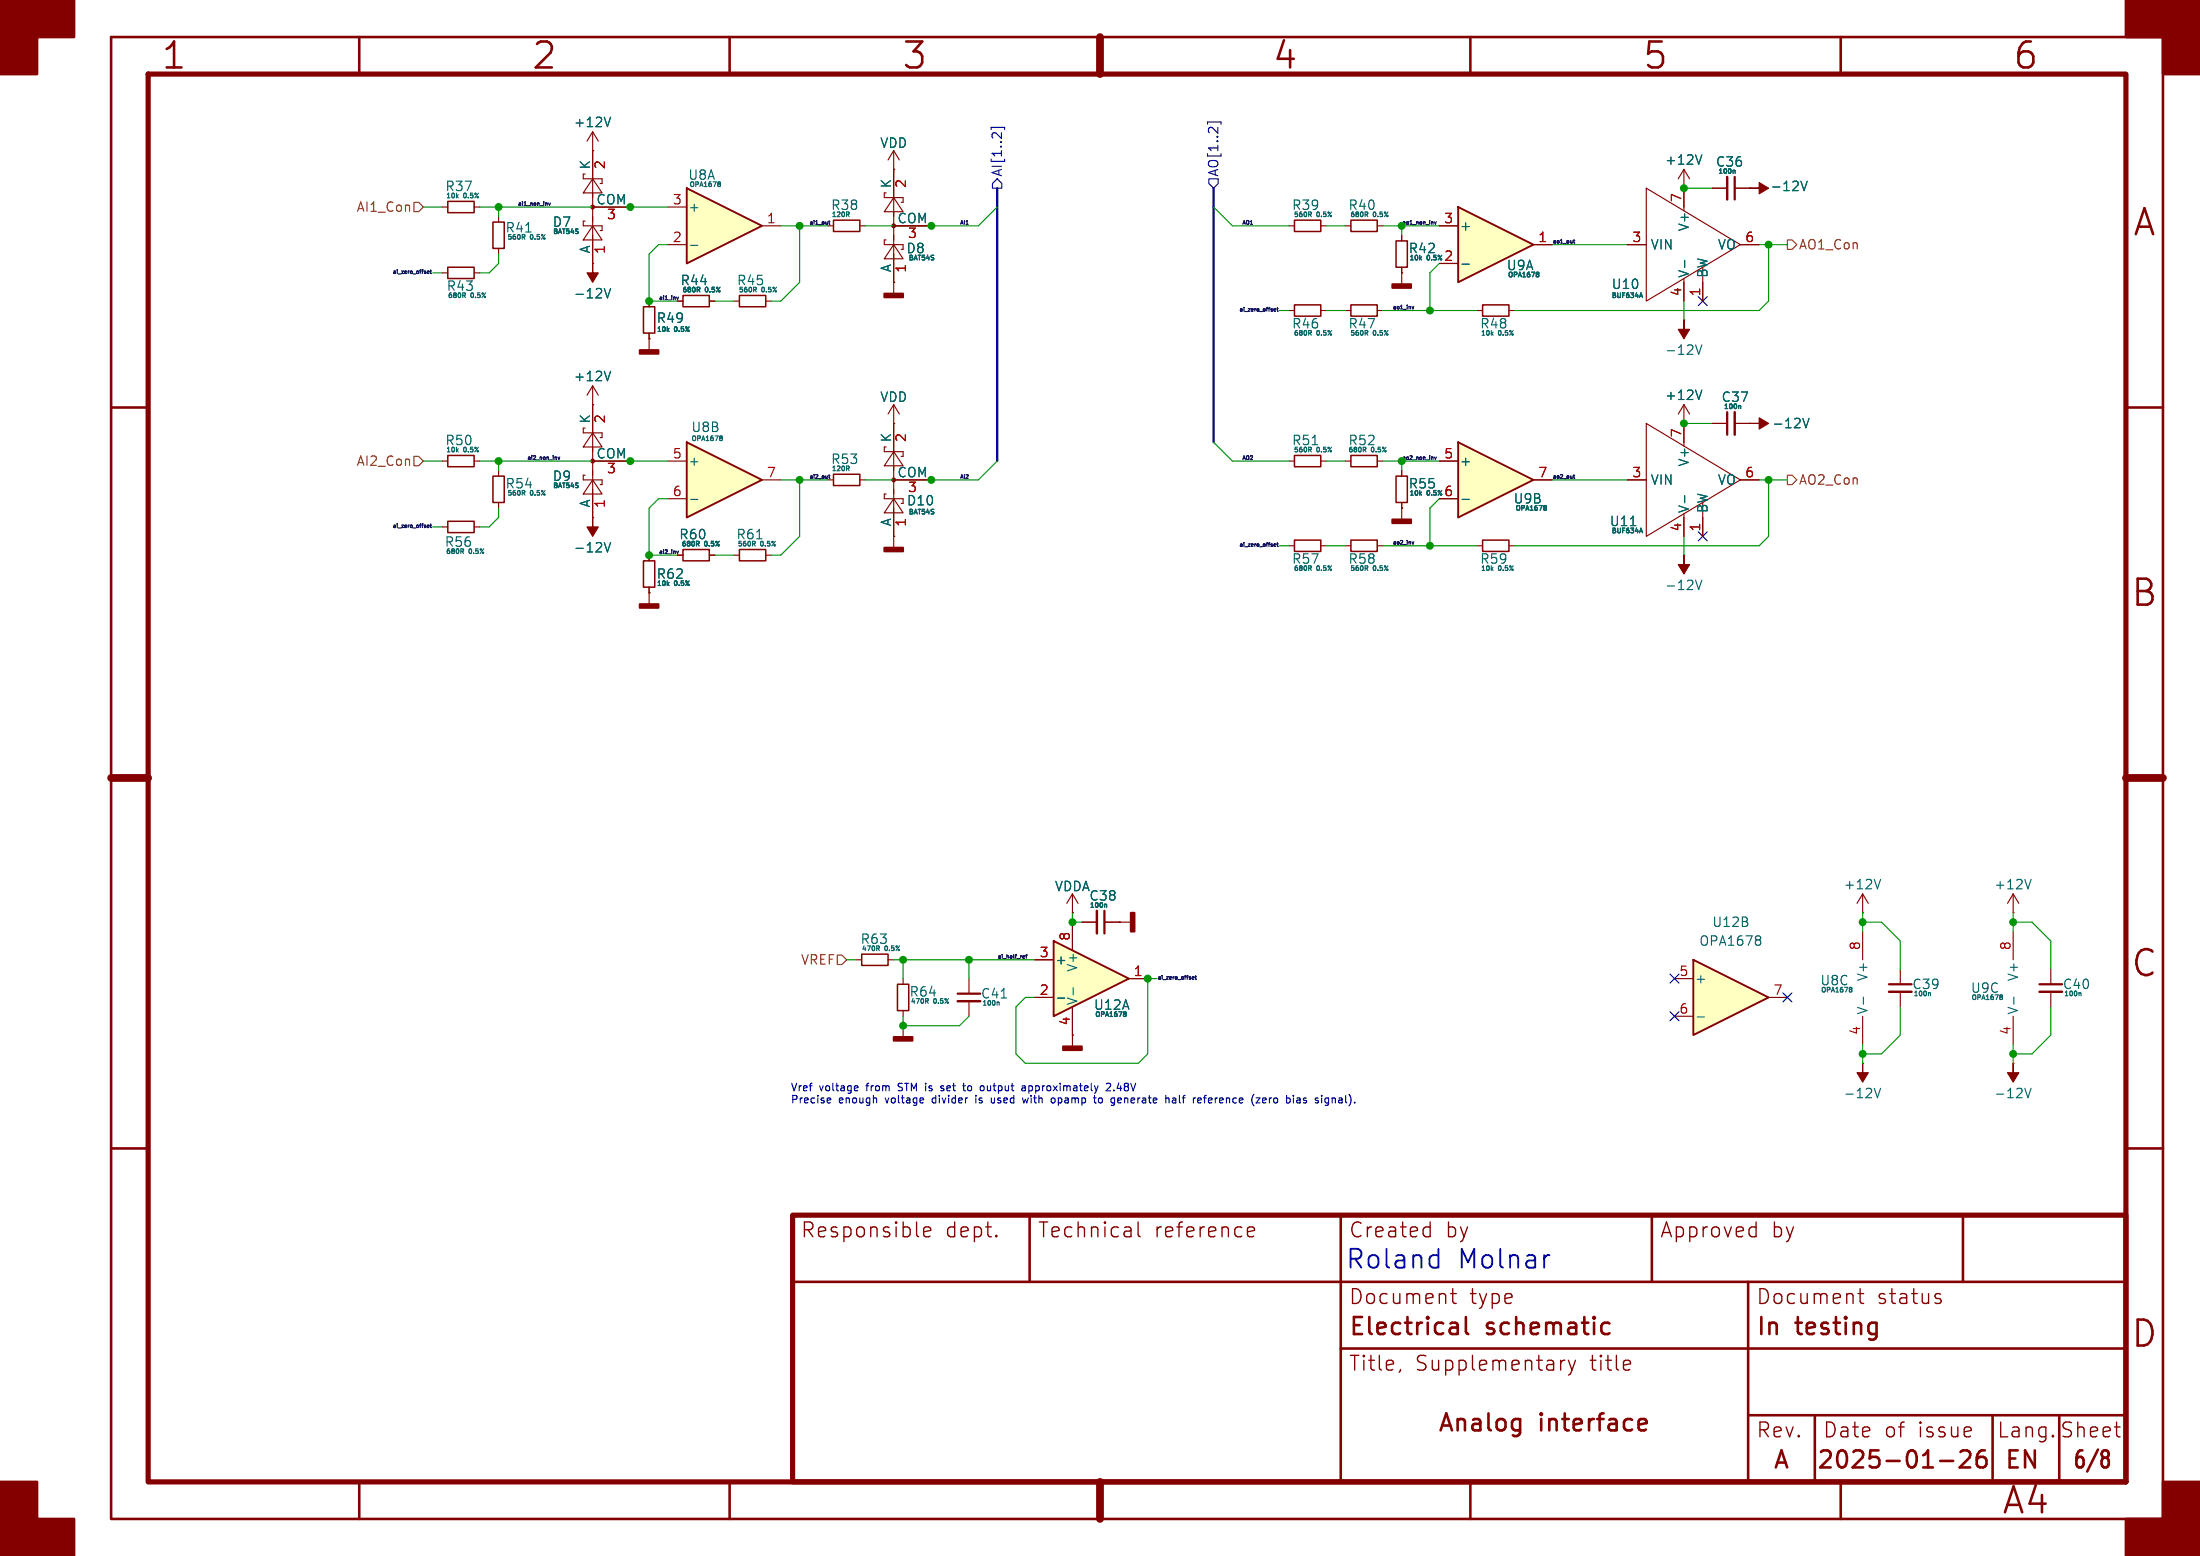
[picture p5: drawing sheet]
<svg xmlns="http://www.w3.org/2000/svg" width="297mm" height="210mm" viewBox="0 0 297 210" stroke-linecap="round" stroke-linejoin="round" font-family="sans-serif">
<g fill="none" stroke="#840000" stroke-width=".35">
<path d="M15 5h277v200h-277zM48.5 5v5M98.5 5v5M148.5 5v5M198.5 5v5M248.5 5v5M15 55h5M287 55h5M15 105h5M287 105h5M15 155h5M287 155h5"/>
<path d="M107 173h180M139 164v9M181 164v36M195.8 178.6l.2-.1h.5l.2 .1 .1 .2v1.3M195.8 179.9l.2 .2h.6l.2-.2M196.8 179.1l-1 .2M197.9 177.8v1.9l.1 .2 .2 .2M217.3 178.6l-.2-.1h-.5l-.2 .1-.2 .4v.6l.2 .3 .2 .2h.5l.2-.2M223 164v9M236 173v27M252.7 178.5h.4l.2 .1M253.3 179.9l-.2 .2h-.4"/>
<path d="M253.3 178.5v1.9l-.1 .2-.3 .2M265 164v9M181 182h106M204.6 191.5h.4l.2 .1M205.2 191.5v1.9l-.1 .2-.3 .2M205.2 192.9l-.2 .2h-.4M221.2 192.3l1.1-.2-.1-.5-.2-.1h-.5l-.2 .1-.1 .2v.9l.1 .2 .2 .2h.5l.2-.2M236 191h51M245 191v9M261.9 197.2h1.8M264.7 196l.3-.2h.5a.62 .62 0 0 1 .4 .9l-1.3 1.4h1.4M268 195.8a.91 .91 0 0 0-1.1 .9v.9l.2 .3 .2 .2h.4l.4-.3 .1-.2v-.5l-.2-.4-.3-.1h-.4l-.2 .1-.2 .4"/>
<path d="M269 191v9M278 191v9M283.9 196.6l.1 .1M284 195.8l-.1 .1M284 196.7h.4M284 196.7l-.1 .1M284.4 196.7l.1 .1a.81 .81 0 0 1-.1 1.3h-.4l-.1-.2M284.4 195.8l.1 .1a.53 .53 0 0 1-.1 .8M48.5 200v5M98.5 200v5M148.5 200v5M198.5 200v5"/>
<path d="M248.5 200v5"/>
</g>
<path d="M20 10h267v190h-267zM107 164h180v36h-180z" fill="none" stroke="#840000" stroke-width=".7"/>
<path d="M148.5 5v5M15 105h5M287 105h5M148.5 200v5" fill="none" stroke="#840000" stroke-width="1.1"/>
<g fill="#840000" stroke="#840000" stroke-width=".35">
<path d="M0 0h10v5h-5v5h-5z"/>
<path d="M0 200h5v5h5v5h-10z"/>
<path d="M287 0h10v10h-5v-5h-5z"/>
<path d="M292 200h5v10h-10v-5h5z"/>
</g>
<g fill="none" stroke="#840000" stroke-width=".18">
<path d="M124.7 166.3l.9-.2-.1-.4-.5-.1-.3 .3v.7l.1 .2 .2 .1 .5-.1M134.5 166.7l.1 .1-.1 .1M134.5 166.7l-.1 .1 .1 .1M134.5 166.7v.2M153.6 164.9v1.7l.3 .3M168.4 166.3l1-.2-.1-.4-.6-.1-.3 .3v.7l.1 .2 .2 .1 .6-.1M192.5 165.6l.6 .1M193.1 166.8l-.6 .1M193.1 164.9v2M195.8 174.6h.8M196.1 173.9v1.7l.1 .2 .4 .1M236.5 165.6l.6 .1"/>
<path d="M237.1 166.8l-.6 .1M237.1 164.9v2M250.8 174.6h.8M251.1 173.9v1.7l.1 .2 .4 .1M261.5 174.6l.5 .1M261.5 175.3l.5 .1 .1 .2-.3 .3h-.4M189.1 184.8l-.2 .4M210.7 183.6v1.3M211.3 183.6a.51 .51 0 0 0-.6 .4M211.7 183.6l.5 1.3M212.2 184.9l-.2 .5-.3 .2M212.7 183.6l-.5 1.3"/>
<path d="M219.8 183.6l.2 .1 .1 .4-.9 .2M220 184.8l-.2 .1M285.5 192.6h.7M286 193.9h.2"/>
</g>
<path d="M200.2 41.1h3.5v1.6h-3.5z" fill="none" stroke="#840000" stroke-width=".2"/>
<g fill="none" stroke="#840000" stroke-width=".15">
<path d="M119.6 26h-.2v.7h2.5v.6h-.2M119.6 32.4h-.2v.6h2.5M120.6 33l1.3 1.9h-2.5zM120.6 26.7l1.3 1.9h-2.5zM120.6 38.1h.1M120.6 22.9h.1M120.6 20.3v19.3M120.6 30.5h5.1M120.6 20.3l-.7 1.3M120.6 20.3l.8 1.3M121.7 33.7h.2M120.6 57.2h.1"/>
<path d="M120.6 54.6v2.6M120.6 54.6l-.7 1.3M120.6 54.6l.8 1.3M199.4 41.9h.8M203.7 41.9h.8M144.8 123.2h.1M144.8 120.7l-.8 1.2M144.8 120.7l.7 1.2M144.8 120.7v2.5"/>
</g>
<path d="M201.4 45l.2 .2" fill="none" stroke="#006464" stroke-width=".15"/>
<circle cx="120.6" cy="30.5" r=".25" fill="#840000" stroke="#840000" stroke-width=".15"/>
<path d="M119.4 39.6h2.5v.5h-2.5z" fill="#840000" stroke="#840000" stroke-width=".25"/>
<path d="M196.8 27.9l10.2 5.1-10.2 5.1z" fill="#ffffc2"/>
<path d="M196.8 27.9l10.2 5.1-10.2 5.1z" fill="none" stroke="#840000" stroke-width=".25"/>
<path d="M194.3 30.5h2.5M194.3 35.6h2.5M207 33h2.5M91.4 40.6h.8M95.8 40.6h.7M91.4 74.9h.8M95.8 74.9h.7M121.9 132.1v.7M121.9 136.4v.8M144.8 139.7h.1M144.8 139.7v1.5" fill="none" stroke="#840000" stroke-width=".15"/>
<path d="M94.3 39.1l.2 .3M197.4 35.7h.9M207.5 36.7l.3 .2-.2 .1M207.5 37h.1M207.6 37l.2 .2-.3 .2M94.2 73.4l.2 .3M125.1 135.1l.2 .3" fill="none" stroke="#006464" stroke-width=".15"/>
<path d="M92.2 39.9h3.6v1.5h-3.6zM92.2 74.2h3.6v1.5h-3.6zM121.2 132.8h1.5v3.6h-1.5z" fill="none" stroke="#840000" stroke-width=".2"/>
<path d="M143.5 141.2h2.5v.5h-2.5z" fill="#840000" stroke="#840000" stroke-width=".25"/>
<path d="M92.7 25.4l10.2 5.1-10.2 5.1z" fill="#ffffc2"/>
<path d="M92.7 25.4l10.2 5.1-10.2 5.1z" fill="none" stroke="#840000" stroke-width=".25"/>
<g fill="none" stroke="#840000" stroke-width=".15">
<path d="M59.7 27.9h.8M59.7 36.8h.8M64 27.9h.8M64 36.8h.8M67.3 29.2v.8M67.3 33.5v.8M90.2 27.9h2.5M90.2 33h2.5M102.9 30.5h2.5M99.1 40.6h.7M103.4 40.6h.7M115.6 129.5h.7"/>
<path d="M119.9 129.5h.7M144.8 124.5v3.8M144.8 135.9v3.8"/>
</g>
<path d="M61.7 26.5l.2 .2M62.6 39.9l.2 .3M70.7 32l.2 .3M71 31.3h.7M93.2 33.1h1M97 24.5l.3 .2-.2 .1M97 24.8h.1M97.1 24.8l.2 .3-.3 .1M101.9 39.1l.2 .3M118.5 128l.2 .3M144.9 133.3v1" fill="none" stroke="#006464" stroke-width=".15"/>
<path d="M60.5 27.2h3.5v1.5h-3.5zM60.5 36.1h3.5v1.5h-3.5zM66.5 30h1.6v3.5h-1.6zM99.8 39.9h3.6v1.5h-3.6zM116.3 128.8h3.6v1.5h-3.6z" fill="none" stroke="#840000" stroke-width=".2"/>
<path d="M142.2 127l10.2 5.1-10.2 5.1z" fill="#ffffc2"/>
<path d="M142.2 127l10.2 5.1-10.2 5.1z" fill="none" stroke="#840000" stroke-width=".25"/>
<g fill="none" stroke="#840000" stroke-width=".15">
<path d="M80 17.8v17.8M80 17.8l-.8 1.3M80 17.8l.8 1.3M79 29.8h-.3v.7h2.6v.6h-.3M79 23.5h-.3v.6h2.6v.7h-.3M80 30.5l1.3 1.9h-2.6zM80 24.1l1.3 1.9h-2.6zM80 20.3h.1M80 35.6h.1M80 27.9h5.1M111.8 30.5h.7M116.1 30.5h.7"/>
<path d="M174 30.5h.8M178.3 30.5h.8M181.6 30.5h.8M185.9 30.5h.8M189.2 36.8h.1M189.2 31.8v.7M189.2 36.1v2.3M79 57.8h-.3v.6h2.6v.7h-.3M80 58.4l1.3 1.9h-2.6zM80 54.6h.1M80 52.1v17.8M80 52.1l-.8 1.2"/>
<path d="M80 52.1l.8 1.2M174 41.9h.8M178.3 41.9h.8M181.6 41.9h.8M185.9 41.9h.8M222.2 57.2l12.7 7.6-12.7 7.6zM227.3 57.2v3M67.3 63.5v.8M67.3 67.8v.8M79 64.1h-.3v.7h2.6v.6h-.3M80 64.8l1.3 1.9h-2.6zM80 69.9h.1"/>
<path d="M80 62.2h5.1M87.6 74.9v.8M87.6 79.2v.8M174 73.7h.8M174 62.2h.8M178.3 73.7h.8M178.3 62.2h.8M181.6 73.7h.8M181.6 62.2h.8M185.9 73.7h.8M185.9 62.2h.8M189.2 68.6h.1"/>
<path d="M189.2 63.5v.8M189.2 67.8v2.3M199.4 73.7h.8M203.7 73.7h.8M219.7 64.8h2.5M227.3 74.9h.1M227.3 69.9v2.5M229.9 67.8v4.6M234.9 64.8h2.6M121.9 138.4h.1M121.9 138.4v1.6M130.8 132.1v2"/>
<path d="M130.8 135.1v2.1M139.7 129.5h2.5M139.7 134.6h2.5M146 124.5h2.1M149.1 124.5h3.6M151.1 124.5h.1M152.4 132.1h2.5M251.5 123.2h.1M251.5 120.7l-.8 1.2M251.5 120.7l.7 1.2M251.5 120.7v2.5M256.5 130.8v2"/>
<path d="M256.5 133.9v2M271.8 123.2h.1M271.8 120.7l-.8 1.2M271.8 120.7l.7 1.2M271.8 120.7v2.5M271.8 125.7v3.8M271.8 137.2v3.8M276.9 130.8v2M276.9 133.9v2M251.5 143.5h.1M271.8 143.5h.1"/>
</g>
<g fill="none" stroke="#006464" stroke-width=".15">
<path d="M82.4 15.8l-.4 1.3M81.6 38.9l.4 1.3 .4-1.3M114.4 28.9l.2 .3M176.8 28.9l.2 .3M184.4 28.9l.3 .3M191.7 34.8l.2 .3M82.4 50.1l-.4 1.3M176.8 44.9l.2 .3M184.4 44.9l.3 .3M70.7 66.5l.2 .3M81.6 73.2l.4 1.3 .4-1.3M90.1 78.8l.2 .2"/>
<path d="M176.8 60.7l.2 .3M176.8 76.7l.2 .3M177.2 60h.7M184.2 60.7l.2 .3M184.4 76.7l.3 .3M191.7 66.6l.2 .2M201.4 76.8l.2 .2M220.1 70.9h.7M221.4 71.7h.3M221.5 71.3l.3 .6M227.4 66.9v1M228.9 78.3l.4 1.3 .4-1.3"/>
<path d="M253.9 118.7l-.4 1.3M274.2 118.7l-.4 1.3M134.9 135.3v.4M135.2 134.7h.7M142.8 134.7h.9M149.4 122.1v.4M152 137.1l-.2 .1M260.6 134.1v.3M270.1 134.3l.2 .1-.1 .1M270.1 134.5h.1M270.2 134.5l.1 .3-.2 .1M271.9 134.6v.9"/>
<path d="M280.9 134.1v.3M253 146.9l.5 1.3 .4-1.3M273.4 146.9l.4 1.3 .4-1.3"/>
</g>
<g fill="#840000" stroke="#840000" stroke-width=".15">
<path d="M80 35.6v1.2h.8l-.8 1.3-.8-1.3h.8z"/>
<path d="M251.5 143.5v1.3h.7l-.7 1.3-.8-1.3h.8z"/>
<path d="M80 69.9v1.2h.8l-.8 1.3-.8-1.3h.8z"/>
<path d="M271.8 143.5v1.3h.7l-.7 1.3-.8-1.3h.8z"/>
<path d="M227.3 74.9v1.3h.8l-.8 1.3-.7-1.3h.7z"/>
<circle cx="80" cy="27.9" r=".25"/>
<circle cx="80" cy="62.2" r=".25"/>
</g>
<g fill="#840000" stroke="#840000" stroke-width=".25">
<path d="M152.7 123.2h.5v2.5h-.5z"/>
<path d="M188 38.4h2.5v.5h-2.5z"/>
<path d="M188 70.1h2.5v.5h-2.5z"/>
<path d="M120.6 140h2.6v.5h-2.6z"/>
</g>
<path d="M129.3 134.1h3M149.1 122.9v3.1M255 132.8h3.1M275.3 132.8h3.1" fill="none" stroke="#840000" stroke-width=".3"/>
<path d="M129.3 135.1h3M148.1 122.9v3.1M255 133.9h3.1M275.3 133.9h3.1" fill="none" stroke="#840000" stroke-width=".33"/>
<g fill="none" stroke="#840000" stroke-width=".2">
<path d="M112.5 29.7h3.6v1.5h-3.6zM174.8 29.7h3.5v1.5h-3.5zM182.4 29.7h3.5v1.5h-3.5zM188.5 32.5h1.5v3.6h-1.5zM174.8 41.1h3.5v1.6h-3.5zM182.4 41.1h3.5v1.6h-3.5zM66.5 64.3h1.6v3.5h-1.6zM86.9 75.7h1.5v3.5h-1.5zM174.8 61.5h3.5v1.5h-3.5zM174.8 72.9h3.5v1.5h-3.5zM182.4 72.9h3.5v1.5h-3.5zM182.4 61.5h3.5v1.5h-3.5z"/>
<path d="M188.5 64.3h1.5v3.5h-1.5zM200.2 72.9h3.5v1.5h-3.5z"/>
</g>
<path d="M196.8 59.7l10.2 5.1-10.2 5.1z" fill="#ffffc2"/>
<path d="M196.8 59.7l10.2 5.1-10.2 5.1z" fill="none" stroke="#840000" stroke-width=".25"/>
<g fill="none" stroke="#840000" stroke-width=".15">
<path d="M120.6 57.2v15.2M227.3 57.2h.1M227.3 54.6l-.7 1.3M227.3 54.6l.8 1.3M227.3 54.6v2.6M231.1 57.2h2.1M234.2 57.2h2M236.2 57.2h.1M111.8 64.8h.7M116.1 64.8h.7M119.6 66.7h-.2v.6h2.5M119.6 60.3h-.2v.7h2.5v.6h-.2"/>
<path d="M120.6 67.3l1.3 1.9h-2.5zM120.6 61l1.3 1.9h-2.5zM120.6 64.8h5.1M121.7 67.9h.2M194.3 62.2h2.5M194.3 67.3h2.5M207 64.8h2.5M87.6 80h.1M87.6 80v1.5"/>
</g>
<path d="M229.7 52.6l-.4 1.3M235 54.8v.3M243.4 56.5l.4 1.2 .4-1.2M114.4 63.2l.2 .3M197.4 67.4h.9M208.5 68.2l.3 .2-.2 .1M208.5 68.5h.1M208.6 68.5l.2 .2-.3 .2" fill="none" stroke="#006464" stroke-width=".15"/>
<path d="M86.4 81.5h2.5v.5h-2.5z" fill="#840000" stroke="#840000" stroke-width=".25"/>
<g fill="#840000" stroke="#840000" stroke-width=".15">
<path d="M236.2 57.2h1.3v-.8l1.3 .8-1.3 .7v-.7z"/>
<circle cx="120.6" cy="64.8" r=".25"/>
</g>
<path d="M233.2 55.6v3.1" fill="none" stroke="#840000" stroke-width=".3"/>
<path d="M234.2 55.6v3.1" fill="none" stroke="#840000" stroke-width=".33"/>
<path d="M112.5 64h3.6v1.5h-3.6z" fill="none" stroke="#840000" stroke-width=".2"/>
<path d="M228.6 129.5l10.2 5.1-10.2 5.1z" fill="#ffffc2"/>
<path d="M228.6 129.5l10.2 5.1-10.2 5.1z" fill="none" stroke="#840000" stroke-width=".25"/>
<path d="M120.6 72.4h.1M120.6 72.4v1.5M226.1 132.1h2.5M226.1 137.2h2.5M238.8 134.6h2.5M251.5 125.7v3.8M251.5 137.2v3.8" fill="none" stroke="#840000" stroke-width=".15"/>
<path d="M229.1 137.3h1M237.5 126.3l.2 .3-.2 .3 .2 .2v.2l-.2 .3M249.8 133.3l.2 .1-.1 .1M249.8 133.5h.1M249.9 133.5l.1 .3-.2 .1M251.6 134.6v.9" fill="none" stroke="#006464" stroke-width=".15"/>
<path d="M119.4 73.9h2.5v.5h-2.5z" fill="#840000" stroke="#840000" stroke-width=".25"/>
<path d="M92.7 59.7l10.2 5.1-10.2 5.1z" fill="#ffffc2"/>
<path d="M92.7 59.7l10.2 5.1-10.2 5.1z" fill="none" stroke="#840000" stroke-width=".25"/>
<g fill="none" stroke="#840000" stroke-width=".15">
<path d="M80 35.6h.1M80 20.3h.1M80 20.3v3.8M80 31.8v3.8M80 27.9h5.1M120.6 22.9h.1M120.6 38.1h.1M120.6 30.5h5.1M120.6 22.9v3.8M120.6 34.3v3.8M189.2 36.8h.1M189.2 31.8v.7"/>
<path d="M189.2 36.1v.7M194.3 30.5h2.5M194.3 35.6h2.5M207 33h2.5M219.7 33h2.5M222.2 25.4l12.7 7.6-12.7 7.6zM227.3 25.4h.1M227.3 22.9v5.5M227.3 38.1v2.5M227.3 22.9l-.7 1.2M227.3 22.9l.8 1.2M229.9 36.1v4.5"/>
<path d="M231.1 25.4h2.1M234.2 25.4h2M234.9 33h2.6M236.2 25.4h.1M80 54.6h.1M80 54.6v3.8M87.6 45.7h.1M87.6 40.6v.8M87.6 45v2.2M91.4 40.6h.8M95.8 40.6h.7M120.6 57.2h.1"/>
<path d="M120.6 57.2v3.8M227.3 43.2h.1M227.3 57.2h.1M227.3 57.2v2.5M231.1 57.2h2.1M234.2 57.2h2M236.2 57.2h.1M59.7 62.2h.8M59.7 71.1h.8M64 62.2h.8M64 71.1h.8M80 69.9h.1"/>
<path d="M80 62.2h5.1M80 66v3.9M87.6 74.9v.8M87.6 79.2v.8M90.2 62.2h2.5M90.2 67.3h2.5M91.4 74.9h.8M95.8 74.9h.7M99.1 74.9h.7M102.9 64.8h2.5M103.4 74.9h.7M120.6 72.4h.1"/>
<path d="M120.6 64.8h5.1M120.6 68.6v3.8M189.2 68.6h.1M189.2 63.5v.8M189.2 67.8v.8M194.3 62.2h2.5M194.3 67.3h2.5M207 64.8h2.5M219.7 64.8h2.5M227.3 69.9v2.5M229.9 69.9v2.5M234.9 64.8h2.6"/>
<path d="M87.6 80h.1M139.7 129.5h2.5M139.7 134.6h2.5M144.8 123.2h.1M144.8 139.7h.1M144.8 124.5v3.8M144.8 135.9v3.8M146 124.5h2.1M149.1 124.5h2M151.1 124.5h.1M152.4 132.1h2.5"/>
</g>
<g fill="none" stroke="#006464" stroke-width=".15">
<path d="M82.4 15.8l-.4 1.3M81.6 38.9l.4 1.3 .4-1.3M94.3 39.1l.2 .3M191.7 34.8l.2 .3M197.4 35.7h.9M207.5 36.7l.3 .2-.2 .1M207.5 37h.1M207.6 37l.2 .2-.3 .2M221.4 40h.3M221.5 39.5l.3 .7M227.4 35.1v1M229.7 20.9l-.4 1.3"/>
<path d="M234.2 23.1v.3M243.1 24.5l.4 1.2 .5-1.2M82.4 50.1l-.4 1.3M90.1 44.5l.2 .2M90.3 44.3l-.2 .3M97.3 58.8l.2 .2-.1 .1M97.3 59.1h.1M97.4 59.1l.1 .2-.2 .2M228.9 46.6l.4 1.2 .4-1.2M229.7 52.6l-.4 1.3M235 54.8v.3M243.4 56.5l.4 1.2 .4-1.2"/>
<path d="M61.7 60.7l.2 .3M62.4 74.4l.2 .3M81.6 73.2l.4 1.3 .4-1.3M90.1 78.8l.2 .2M93.2 67.4h1M94.2 73.4l.2 .3M101.7 73.4l.3 .3M102.1 72.7h.8M191.7 66.6l.2 .2M197.4 67.4h.9M208.5 68.2l.3 .2-.2 .1M208.5 68.5h.1"/>
<path d="M208.6 68.5l.2 .2-.3 .2M220.1 70.9h.7M221.4 71.7h.3M221.5 71.3l.3 .6M227.4 66.9v1M142.8 134.7h.9M144.9 133.3v1M149.4 122.1v.4M152 137.1l-.2 .1"/>
</g>
<path d="M86.9 41.4h1.5v3.6h-1.5zM60.5 70.4h3.5v1.5h-3.5zM60.5 61.5h3.5v1.5h-3.5zM99.8 74.2h3.6v1.5h-3.6z" fill="none" stroke="#840000" stroke-width=".2"/>
<g fill="#840000" stroke="#840000" stroke-width=".15">
<path d="M227.3 43.2v1.3h.8l-.8 1.2-.7-1.2h.7z"/>
<path d="M236.2 25.4h1.3v-.8l1.3 .8-1.3 .8v-.8z"/>
</g>
<path d="M234.2 23.9v3" fill="none" stroke="#840000" stroke-width=".3"/>
<path d="M233.2 23.9v3" fill="none" stroke="#840000" stroke-width=".33"/>
<path d="M86.4 47.2h2.5v.6h-2.5z" fill="#840000" stroke="#840000" stroke-width=".25"/>
<g fill="none" stroke="#000084" stroke-width=".15">
<path d="M133.8 17.5v-.3h1.8v.3M163 16.8v-.3h1.8v.3M134.6 24.1l.7 .7v.6h-1.3v-.6zM163.2 24.1h1.3v.7l-.7 .6-.6-.6zM229.3 40l1.2 1.2M230.5 40l-1.2 1.2M229.3 71.8l1.2 1.2M230.5 71.8l-1.2 1.2M225.5 131.5l1.2 1.2M225.5 136.6l1.2 1.2M226.7 131.5l-1.2 1.2M226.7 136.6l-1.2 1.2"/>
<path d="M240.7 134l1.2 1.2M241.9 134l-1.2 1.2"/>
</g>
<path d="M55.9 27.3h.6l.6 .6-.6 .7h-.6zM241.3 32.4h.6l.7 .6-.7 .7h-.6zM55.9 61.6h.6l.6 .6-.6 .7h-.6zM241.3 64.1h.6l.7 .7-.7 .6h-.6zM113 128.9h.7l.6 .6-.6 .7h-.7z" fill="none" stroke="#725600" stroke-width=".15"/>
<g fill="none" stroke="#0f0f0f" stroke-width=".15">
<path d="M53.6 36.4v.1M53.6 36.4h.1M56.8 36.4h-.1M57.1 36.4h-.1M57.4 36.7l.1 .1-.1 .1M57.4 36.6h.1M57.7 36.7h.2v-.1l-.2 .1v.2h.2M58.1 36.6h.2M58.2 36.4v.4l.1 .1M74.1 27.4l.1 .3 .1-.3M111.9 29.9h.2M111.9 29.8v.4l.2 .1"/>
<path d="M193.7 29.9l.1 .4 .1-.4M212.4 32.5h.2M212.5 32.3v.4l.1 .1M91.3 40.1l.2 .3 .1-.3M167.9 41.5h.1M171.1 41.5h-.1M171.4 41.5h-.1M171.7 41.8l.1 .1-.1 .1M171.7 41.7h.1M172 41.8h.2v-.1h-.2v.3h.2M172.4 41.7h.2M172.5 41.5v.4l.1 .1"/>
<path d="M190.6 41.4l.1 .3 .2-.3M53.6 70.7h.1M56.8 70.7h-.1M57.1 70.7h-.1M57.4 71l.1 .1-.1 .1M57.4 70.9h.1M57.7 71h.2v-.1h-.2v.3h.2M58.1 70.9h.2M58.2 70.7v.4l.1 .1M75.3 61.7l.2 .3 .1-.3M91.3 74.4l.2 .3 .1-.3M111.9 64.2h.2"/>
<path d="M111.9 64.1v.4l.2 .1M167.9 73.3h.1M171.1 73.2l-.1 .1M171.4 73.2l-.1 .1M171.7 73.6l.1 .1h-.1M171.7 73.4h.1M172 73.6l.2-.1v-.1l-.2 .1v.2h.2M172.4 73.4h.2M172.5 73.2v.5h.1M190.6 73.1l.1 .4 .2-.4M193.7 61.7l.1 .3 .1-.3M212.4 64.2h.2"/>
<path d="M212.5 64.1v.4l.1 .1M138.2 129l.1 .1-.2 .1M138.3 129.3h-.1M138.5 129h.2M138.7 128.8l-.2 .1v.4M156.9 131.7h.1M160.1 131.7h-.1M160.4 131.7h-.1M161 132l.2-.1h-.2v.2h.2M161.3 131.8h.2M161.4 131.7v.4l.1 .1"/>
</g>
<path d="M134.6 25.4v36.8M163.8 25.4v34.3" fill="none" stroke="#000084" stroke-width=".3"/>
<g fill="none" stroke="#009600" stroke-width=".15">
<path d="M57.1 27.9h2.6M58.4 36.8h1.3M64.8 27.9h25.4M67.3 27.9v1.3M67.3 34.3v1.3l-1.3 1.2h-1.2M90.2 33h-1.3l-1.3 1.3v6.3h3.8M105.4 30.5h6.4M107.9 30.5v7.6l-2.5 2.5h-1.3M134.6 27.9l-2.5 2.6h-15.3M163.8 27.9l2.6 2.6h7.6M179.1 30.5h2.5M186.7 30.5h7.6"/>
<path d="M189.2 30.5v1.3M194.3 35.6l-1.3 1.2v5.1M209.5 33h10.2M227.3 25.4h3.8M237.5 33h3.8M238.8 33v7.6l-1.3 1.3h-33M96.5 40.6h2.6M163.8 59.7l2.6 2.5h7.6M172.7 41.9h1.3M179.1 41.9h2.5M186.7 41.9h12.7M227.3 40.6v2.6"/>
<path d="M227.3 57.2h3.8M57.1 62.2h2.6M58.4 71.1h1.3M64.8 62.2h25.4M67.3 68.6v1.3l-1.3 1.2h-1.2M67.3 62.2v1.3M90.2 67.3h-1.3l-1.3 1.3v6.3h3.8M96.5 74.9h2.6M105.4 64.8h6.4M107.9 64.8v7.6l-2.5 2.5h-1.3M134.6 62.2l-2.5 2.6h-15.3M172.7 73.7h1.3"/>
<path d="M179.1 62.2h2.5M179.1 73.7h2.5M186.7 62.2h7.6M186.7 73.7h12.7M189.2 62.2v1.3M194.3 67.3l-1.3 1.3v5.1M209.5 64.8h10.2M227.3 72.4v2.5M237.5 64.8h3.8M238.8 64.8v7.6l-1.3 1.3h-33M114.3 129.5h1.3M120.6 129.5h19.1"/>
<path d="M121.9 137.2v1.2h7.6l1.3-1.2M121.9 129.5v2.6M130.8 129.5v2.6M144.8 123.2v1.3h1.2M156.2 132.1h-1.3v10.1l-1.2 1.3h-15.3l-1.2-1.3v-6.3l1.2-1.3h1.3M251.5 123.2v2.5M251.5 124.5h2.5l2.5 2.5v3.8M256.5 135.9v3.8l-2.5 2.5h-2.5M271.8 123.2v2.5M271.8 124.5h2.5l2.6 2.5v3.8M276.9 135.9v3.8l-2.6 2.5h-2.5M251.5 141v2.5"/>
<path d="M271.8 141v2.5"/>
</g>
<g fill="none" stroke="#0000c2" stroke-width=".15">
<path d="M112.1 148.8l-.3 .1M112.1 148.2l.1 .2-.5 .1M115.5 146.5l.3 .1v.2l-.5 .1M115.8 147.2h-.3M121.2 147.2h.2M121.3 146.3v.3M125.9 148.3v.5M127.1 146.8l.3 .2v.2h-.3M127.1 146.6h.3M130 146.5h.3M130.2 147.2h.1M130.8 146.5l-.2 .2v.3l.2 .2"/>
<path d="M131.7 148.2v.7M133.3 146.5v.6l.1 .1M134.3 148.8l-.2 .1-.2-.1M134.3 148.2v.7M138.1 146.5h.2l.1 .2v.5M138.4 147.2h-.3M138.4 146.8h-.3M138.8 148.2l-.2 .7-.2-.5-.2 .5M138.9 147.2h.4M138.9 146.6h.4M138.9 146.5v1.1M142.4 148.3v.5l-.3 .1"/>
<path d="M142.9 148.2v1M142.9 148.8l.1 .1M147.8 147.8v.9M148.3 148.3v.4l.2 .2 .3-.1v-.5M149.4 146.3l.3-.1 .2 .3-.6 .7h.6M150.4 147.1v.1M151 148.2h.3l.1 .2-.5 .1M151 146.2l-.2 .7h.6M151.3 148.8l-.3 .1M158.3 148.2h.4v.7M158.7 148.4l-.3 .1-.1 .1 .1 .3 .3-.1M162.5 148.2h.4"/>
<path d="M162.9 147.8l-.3 .2v.9M163.2 148.2v.6M163.6 148.4l-.5 .1M169.6 148.2h.5l-.5 .7h.5M170.4 148.5l.5-.1v-.2h-.3l-.2 .1 .1 .5h.4M175.2 148.2h.2l.1 .1v.6M175.5 148.8l-.3 .1M175.5 148.4l-.3 .1M176 148.8l.3 .1M176.3 148.2l-.3 .1v.2h.3M179.8 148.3l.2-.1h.2l.1 .7M179.8 148.2v.7"/>
</g>
<g fill="#009600" stroke="#009600" stroke-width=".15">
<circle cx="125.7" cy="64.8" r=".46"/>
<circle cx="130.8" cy="129.5" r=".46"/>
<circle cx="154.9" cy="132.1" r=".46"/>
<circle cx="121.9" cy="138.4" r=".46"/>
<circle cx="144.8" cy="124.5" r=".46"/>
<circle cx="121.9" cy="129.5" r=".46"/>
<circle cx="271.8" cy="124.5" r=".46"/>
<circle cx="251.5" cy="142.2" r=".46"/>
<circle cx="271.8" cy="142.2" r=".46"/>
<circle cx="251.5" cy="124.5" r=".46"/>
<circle cx="227.3" cy="25.4" r=".46"/>
<circle cx="238.8" cy="64.8" r=".46"/>
<circle cx="238.8" cy="33" r=".46"/>
<circle cx="227.3" cy="57.2" r=".46"/>
<circle cx="85.1" cy="62.2" r=".46"/>
<circle cx="87.6" cy="74.9" r=".46"/>
<circle cx="107.9" cy="64.8" r=".46"/>
<circle cx="87.6" cy="40.6" r=".46"/>
<circle cx="67.3" cy="62.2" r=".46"/>
<circle cx="193" cy="41.9" r=".46"/>
<circle cx="193" cy="73.7" r=".46"/>
<circle cx="189.2" cy="62.2" r=".46"/>
<circle cx="189.2" cy="30.5" r=".46"/>
<circle cx="85.1" cy="27.9" r=".46"/>
<circle cx="67.3" cy="27.9" r=".46"/>
<circle cx="107.9" cy="30.5" r=".46"/>
<circle cx="125.7" cy="30.5" r=".46"/>
</g>
<g font-size="4.9" fill="#840000">
<text x="21.7" y="9.8">1</text>
<text x="71.7" y="9.8">2</text>
<text x="121.7" y="9.8">3</text>
<text x="171.7" y="9.8">4</text>
<text x="221.7" y="9.8">5</text>
<text x="271.7" y="9.8">6</text>
<text x="287.8" y="32.3">A</text>
<text x="287.6" y="82.3">B</text>
<text x="287.6" y="132.3">C</text>
<text x="287.6" y="182.3">D</text>
<text x="270.2" y="204.8">A4</text>
</g>
<g font-size="3.5" fill="#0000c2">
<text x="181.6" y="171.6">Roland</text>
<text x="196.9" y="171.6">Molnar</text>
</g>
<g font-size="3.2" fill="#840000">
<text x="182" y="180.7">Electrical</text>
<text x="200.7" y="180.7">schematic</text>
<text x="237" y="180.7">In</text>
<text x="242.5" y="180.7">testing</text>
<text x="194" y="193.7">Analog</text>
<text x="207.8" y="193.7">interface</text>
<text x="239.2" y="198.7">A</text>
<text x="245.1" y="198.7">2025-01-26</text>
<text x="270.5" y="198.7">EN</text>
<text x="279.6" y="198.7">6/8</text>
</g>
<g font-size="2.8" fill="#840000">
<text x="108" y="167.3">Responsible</text>
<text x="127.6" y="167.3">dept.</text>
<text x="140" y="167.3">Technical</text>
<text x="155.8" y="167.3">reference</text>
<text x="182" y="167.3">Created</text>
<text x="195.1" y="167.3">by</text>
<text x="224" y="167.3">Approved</text>
<text x="239.1" y="167.3">by</text>
<text x="182" y="176.3">Document</text>
<text x="198.3" y="176.3">type</text>
<text x="237" y="176.3">Document</text>
<text x="253.3" y="176.3">status</text>
<text x="182" y="185.3">Title,</text>
<text x="191" y="185.3">Supplementary</text>
<text x="214.7" y="185.3">title</text>
<text x="237" y="194.3">Rev.</text>
<text x="246" y="194.3">Date</text>
<text x="254.3" y="194.3">of</text>
<text x="258.9" y="194.3">issue</text>
<text x="269.5" y="194.3">Lang. Sheet</text>
</g>
<g font-size="1.8" fill="#006464">
<text x="77.4" y="17.4">+12V</text>
<text x="79.8" y="23" transform="rotate(-90 79.8 23)">K</text>
<text x="118.7" y="20.2">VDD</text>
<text x="224.7" y="22.5">+12V</text>
<text x="231.6" y="22.7">C36</text>
<text x="60" y="26">R37</text>
<text x="80.4" y="27.7">COM</text>
<text x="92.8" y="24.5">U8A</text>
<text x="92.8" y="28.8">+</text>
<text x="112.1" y="28.5">R38</text>
<text x="120.4" y="25.5" transform="rotate(-90 120.4 25.5)">K</text>
<text x="174.3" y="28.5">R39</text>
<text x="181.9" y="28.5">R40</text>
<text x="238.9" y="26">-12V</text>
<text x="68.2" y="31.6">R41</text>
<text x="74.5" y="30.8">D7</text>
<text x="79.8" y="34.3" transform="rotate(-90 79.8 34.3)">A</text>
<text x="121.1" y="30.2">COM</text>
<text x="122.3" y="34.4">D8</text>
<text x="190.1" y="34.4">R42</text>
<text x="197" y="31.3">+</text>
<text x="222.8" y="33.9">VIN</text>
<text x="228.2" y="31.3" transform="rotate(-90 228.2 31.3)">V+</text>
<text x="231.8" y="33.9">VO</text>
<text x="60.2" y="39.5">R43</text>
<text x="77.4" y="40.5">-12V</text>
<text x="91.8" y="38.7">R44</text>
<text x="99.4" y="38.7">R45</text>
<text x="120.4" y="36.8" transform="rotate(-90 120.4 36.8)">A</text>
<text x="203.3" y="36.7">U9A</text>
<text x="217.5" y="39.2">U10</text>
<text x="228.2" y="37.6" transform="rotate(-90 228.2 37.6)">V-</text>
<text x="230.7" y="37.6" transform="rotate(-90 230.7 37.6)">BW</text>
<text x="88.6" y="43.8">R49</text>
<text x="174.3" y="44.6">R46</text>
<text x="181.9" y="44.6">R47</text>
<text x="199.7" y="44.6">R48</text>
<text x="77.4" y="51.7">+12V</text>
<text x="224.7" y="48.1">-12V</text>
<text x="79.8" y="57.3" transform="rotate(-90 79.8 57.3)">K</text>
<text x="93.2" y="58.5">U8B</text>
<text x="118.7" y="54.5">VDD</text>
<text x="120.4" y="59.8" transform="rotate(-90 120.4 59.8)">K</text>
<text x="224.7" y="54.2">+12V</text>
<text x="232.3" y="54.5">C37</text>
<text x="239.2" y="58">-12V</text>
<text x="60" y="60.3">R50</text>
<text x="74.5" y="65.1">D9</text>
<text x="80.4" y="62">COM</text>
<text x="92.8" y="63.1">+</text>
<text x="112.1" y="62.8">R53</text>
<text x="121.1" y="64.5">COM</text>
<text x="174.3" y="60.3">R51</text>
<text x="181.9" y="60.3">R52</text>
<text x="197" y="63.1">+</text>
<text x="222.8" y="65.6">VIN</text>
<text x="228.2" y="63.1" transform="rotate(-90 228.2 63.1)">V+</text>
<text x="231.8" y="65.6">VO</text>
<text x="68.2" y="66.1">R54</text>
<text x="79.8" y="68.6" transform="rotate(-90 79.8 68.6)">A</text>
<text x="120.4" y="71.1" transform="rotate(-90 120.4 71.1)">A</text>
<text x="122.3" y="68.4">D10</text>
<text x="190.1" y="66.1">R55</text>
<text x="194.9" y="67.1">6</text>
<text x="204.2" y="68.2">U9B</text>
<text x="217.2" y="71.2">U11</text>
<text x="228.2" y="69.3" transform="rotate(-90 228.2 69.3)">V-</text>
<text x="230.7" y="69.3" transform="rotate(-90 230.7 69.3)">BW</text>
<text x="60" y="74">R56</text>
<text x="77.4" y="74.8">-12V</text>
<text x="91.6" y="73">R60</text>
<text x="99.3" y="73">R61</text>
<text x="174.3" y="76.3">R57</text>
<text x="181.9" y="76.3">R58</text>
<text x="199.7" y="76.3">R59</text>
<text x="88.6" y="78.3">R62</text>
<text x="224.7" y="79.9">-12V</text>
<text x="142.3" y="120.5">VDDA</text>
<text x="147" y="121.8">C38</text>
<text x="231.1" y="125.3">U12B</text>
<text x="248.8" y="120.2">+12V</text>
<text x="269.1" y="120.2">+12V</text>
<text x="116.1" y="127.6">R63</text>
<text x="142.4" y="130.4">+</text>
<text x="145.6" y="131.3" transform="rotate(-90 145.6 131.3)">V+</text>
<text x="229.3" y="127.9">OPA1678</text>
<text x="122.7" y="134.7">R64</text>
<text x="132.3" y="135">C41</text>
<text x="145.6" y="135.8" transform="rotate(-90 145.6 135.8)">V-</text>
<text x="147.6" y="136.5">U12A</text>
<text x="228.7" y="132.9">+</text>
<text x="245.7" y="133.2">U8C</text>
<text x="252.3" y="137" transform="rotate(-90 252.3 137)">V-</text>
<text x="252.3" y="132.5" transform="rotate(-90 252.3 132.5)">V+</text>
<text x="258.1" y="133.7">C39</text>
<text x="266" y="134.2">U9C</text>
<text x="272.6" y="137" transform="rotate(-90 272.6 137)">V-</text>
<text x="272.6" y="132.5" transform="rotate(-90 272.6 132.5)">V+</text>
<text x="278.4" y="133.7">C40</text>
<text x="248.8" y="148.4">-12V</text>
<text x="269.1" y="148.4">-12V</text>
</g>
<g font-size="1.8" fill="#a90000">
<text x="82" y="22.9" transform="rotate(-90 82 22.9)">2</text>
<text x="81.8" y="29.9">3</text>
<text x="90.7" y="27.7">3</text>
<text x="122.6" y="25.5" transform="rotate(-90 122.6 25.5)">2</text>
<text x="227.1" y="27.4" transform="rotate(-90 227.1 27.4)">7</text>
<text x="82" y="34.4" transform="rotate(-90 82 34.4)">1</text>
<text x="90.7" y="32.8">2</text>
<text x="103.4" y="30.2">1</text>
<text x="122.5" y="32.5">3</text>
<text x="194.9" y="30.2">3</text>
<text x="194.9" y="35.3">2</text>
<text x="207.6" y="32.8">1</text>
<text x="220.3" y="32.8">3</text>
<text x="235.5" y="32.8">6</text>
<text x="122.6" y="36.9" transform="rotate(-90 122.6 36.9)">1</text>
<text x="227.1" y="40.1" transform="rotate(-90 227.1 40.1)">4</text>
<text x="229.6" y="40.1" transform="rotate(-90 229.6 40.1)">1</text>
<text x="82" y="57.2" transform="rotate(-90 82 57.2)">2</text>
<text x="122.6" y="59.8" transform="rotate(-90 122.6 59.8)">2</text>
<text x="227.1" y="59.1" transform="rotate(-90 227.1 59.1)">7</text>
<text x="81.8" y="64.2">3</text>
<text x="90.7" y="62">5</text>
<text x="103.4" y="64.5">7</text>
<text x="194.9" y="62">5</text>
<text x="207.6" y="64.5">7</text>
<text x="220.3" y="64.5">3</text>
<text x="235.5" y="64.5">6</text>
<text x="82" y="68.7" transform="rotate(-90 82 68.7)">1</text>
<text x="90.7" y="67.1">6</text>
<text x="122.5" y="66.8">3</text>
<text x="122.6" y="71.2" transform="rotate(-90 122.6 71.2)">1</text>
<text x="227.1" y="71.8" transform="rotate(-90 227.1 71.8)">4</text>
<text x="229.6" y="71.8" transform="rotate(-90 229.6 71.8)">1</text>
<text x="140.3" y="129.3">3</text>
<text x="144.5" y="127.1" transform="rotate(-90 144.5 127.1)">8</text>
<text x="153" y="131.8">1</text>
<text x="226.6" y="131.8">5</text>
<text x="251.2" y="128.3" transform="rotate(-90 251.2 128.3)">8</text>
<text x="271.5" y="128.3" transform="rotate(-90 271.5 128.3)">8</text>
<text x="140.3" y="134.4">2</text>
<text x="226.6" y="136.9">6</text>
<text x="239.3" y="134.4">7</text>
<text x="144.5" y="138.5" transform="rotate(-90 144.5 138.5)">4</text>
<text x="251.2" y="139.8" transform="rotate(-90 251.2 139.8)">4</text>
<text x="271.5" y="139.8" transform="rotate(-90 271.5 139.8)">4</text>
</g>
<g font-size="1.8" fill="#000084">
<text x="135.5" y="23.9" transform="rotate(-90 135.5 23.9)">AI[1..2]</text>
<text x="164.7" y="23.9" transform="rotate(-90 164.7 23.9)">AO[1..2]</text>
</g>
<g font-size="1.8" fill="#725600">
<text x="48" y="28.8">AI1_Con</text>
<text x="242.8" y="33.9">AO1_Con</text>
<text x="48" y="63.1">AI2_Con</text>
<text x="242.8" y="65.6">AO2_Con</text>
<text x="108" y="130.4">VREF</text>
</g>
<g font-size="1.4" fill="#0000c2">
<text x="106.7" y="147.5">Vref</text>
<text x="106.7" y="149.1">Precise</text>
<text x="110.7" y="147.5">voltage</text>
<text x="113.3" y="149.1">enough</text>
<text x="117.2" y="147.5">from</text>
<text x="119.8" y="149.1">voltage</text>
<text x="121.7" y="147.5">STM is</text>
<text x="126.3" y="149.1">divider</text>
<text x="128" y="147.5">set</text>
<text x="131.3" y="147.5">to</text>
<text x="132.4" y="149.1">is</text>
<text x="133.8" y="147.5">output</text>
<text x="134.8" y="149.1">used</text>
<text x="139.3" y="149.1">with</text>
<text x="139.7" y="147.5">approximately</text>
<text x="143.4" y="149.1">opamp</text>
<text x="149.4" y="149.1">to</text>
<text x="151.3" y="147.5">2.48V</text>
<text x="152" y="149.1">generate</text>
<text x="159.6" y="149.1">half</text>
<text x="163.6" y="149.1">reference</text>
<text x="171.7" y="149.1">(zero</text>
<text x="176.7" y="149.1">bias</text>
<text x="180.8" y="149.1">signal).</text>
</g>
<g font-size=".9" fill="#006464">
<text x="231.8" y="23.7">100n</text>
<text x="60.1" y="27">10k</text>
<text x="62.6" y="27">0.5%</text>
<text x="93" y="25.4">OPA1678</text>
<text x="112.1" y="29.5">120R</text>
<text x="174.5" y="29.5">560R</text>
<text x="177.8" y="29.5">0.5%</text>
<text x="182.2" y="29.5">680R</text>
<text x="185.4" y="29.5">0.5%</text>
<text x="68.4" y="32.6">560R</text>
<text x="71.6" y="32.6">0.5%</text>
<text x="74.5" y="31.8">BAT54S</text>
<text x="122.5" y="35.3">BAT54S</text>
<text x="190.1" y="35.3">10k</text>
<text x="192.7" y="35.3">0.5%</text>
<text x="60.3" y="40.4">680R</text>
<text x="63.6" y="40.4">0.5%</text>
<text x="92" y="39.7">680R</text>
<text x="95.3" y="39.7">0.5%</text>
<text x="99.6" y="39.7">560R</text>
<text x="102.9" y="39.7">0.5%</text>
<text x="203.4" y="37.6">OPA1678</text>
<text x="217.4" y="40.4">BUF634A</text>
<text x="88.6" y="45">10k</text>
<text x="91.1" y="45">0.5%</text>
<text x="174.5" y="45.5">680R</text>
<text x="177.8" y="45.5">0.5%</text>
<text x="182.2" y="45.5">560R</text>
<text x="185.4" y="45.5">0.5%</text>
<text x="199.8" y="45.5">10k</text>
<text x="202.3" y="45.5">0.5%</text>
<text x="93.2" y="59.7">OPA1678</text>
<text x="232.6" y="55.4">100n</text>
<text x="60.1" y="61.3">10k</text>
<text x="62.6" y="61.3">0.5%</text>
<text x="112.1" y="63.8">120R</text>
<text x="174.5" y="61.3">560R</text>
<text x="177.8" y="61.3">0.5%</text>
<text x="181.9" y="61.3">680R</text>
<text x="185.2" y="61.3">0.5%</text>
<text x="68.4" y="67.1">560R</text>
<text x="71.6" y="67.1">0.5%</text>
<text x="74.5" y="66.1">BAT54S</text>
<text x="122.5" y="69.6">BAT54S</text>
<text x="190.1" y="67.1">10k</text>
<text x="192.7" y="67.1">0.5%</text>
<text x="204.5" y="69.1">OPA1678</text>
<text x="60.1" y="75">680R</text>
<text x="63.4" y="75">0.5%</text>
<text x="91.9" y="74">680R</text>
<text x="95.2" y="74">0.5%</text>
<text x="99.5" y="74">560R</text>
<text x="102.7" y="74">0.5%</text>
<text x="174.5" y="77.3">680R</text>
<text x="177.8" y="77.3">0.5%</text>
<text x="182.2" y="77.3">560R</text>
<text x="185.4" y="77.3">0.5%</text>
<text x="199.8" y="77.3">10k</text>
<text x="202.3" y="77.3">0.5%</text>
<text x="217.4" y="72.2">BUF634A</text>
<text x="88.6" y="79.3">10k</text>
<text x="91.1" y="79.3">0.5%</text>
<text x="147" y="122.7">100n</text>
<text x="116.2" y="128.6">470R</text>
<text x="119.5" y="128.6">0.5%</text>
<text x="122.8" y="135.7">470R</text>
<text x="126.1" y="135.7">0.5%</text>
<text x="132.5" y="135.9">100n</text>
<text x="147.7" y="137.5">OPA1678</text>
<text x="245.7" y="134.2">OPA1678</text>
<text x="258.2" y="134.7">100n</text>
<text x="266" y="135.2">OPA1678</text>
<text x="278.5" y="134.7">100n</text>
</g>
<g font-size=".7" fill="#0f0f0f">
<text x="69.8" y="27.8">ai1_non_inv</text>
<text x="109.2" y="30.3">ai1_out</text>
<text x="129.5" y="30.3">AI1</text>
<text x="167.6" y="30.3">AO1</text>
<text x="189.2" y="30.3">ao1_non_inv</text>
<text x="209.5" y="32.9">ao1_out</text>
<text x="52.8" y="37.2">ai_zero_offset</text>
<text x="88.9" y="40.5">ai1_inv</text>
<text x="188" y="41.8">ao1_inv</text>
<text x="167.1" y="42.3">ai_zero_offset</text>
<text x="71.1" y="62.1">ai2_non_inv</text>
<text x="109.2" y="64.6">ai2_out</text>
<text x="129.5" y="64.6">AI2</text>
<text x="167.6" y="62.1">AO2</text>
<text x="189.2" y="62.1">ao2_non_inv</text>
<text x="209.5" y="64.6">ao2_out</text>
<text x="52.8" y="71.5">ai_zero_offset</text>
<text x="88.9" y="74.8">ai2_inv</text>
<text x="167.1" y="74">ai_zero_offset</text>
<text x="188" y="73.5">ao2_inv</text>
<text x="134.6" y="129.4">ai_half_ref</text>
<text x="156.2" y="132.4">ai_zero_offset</text>
</g>
</svg>
